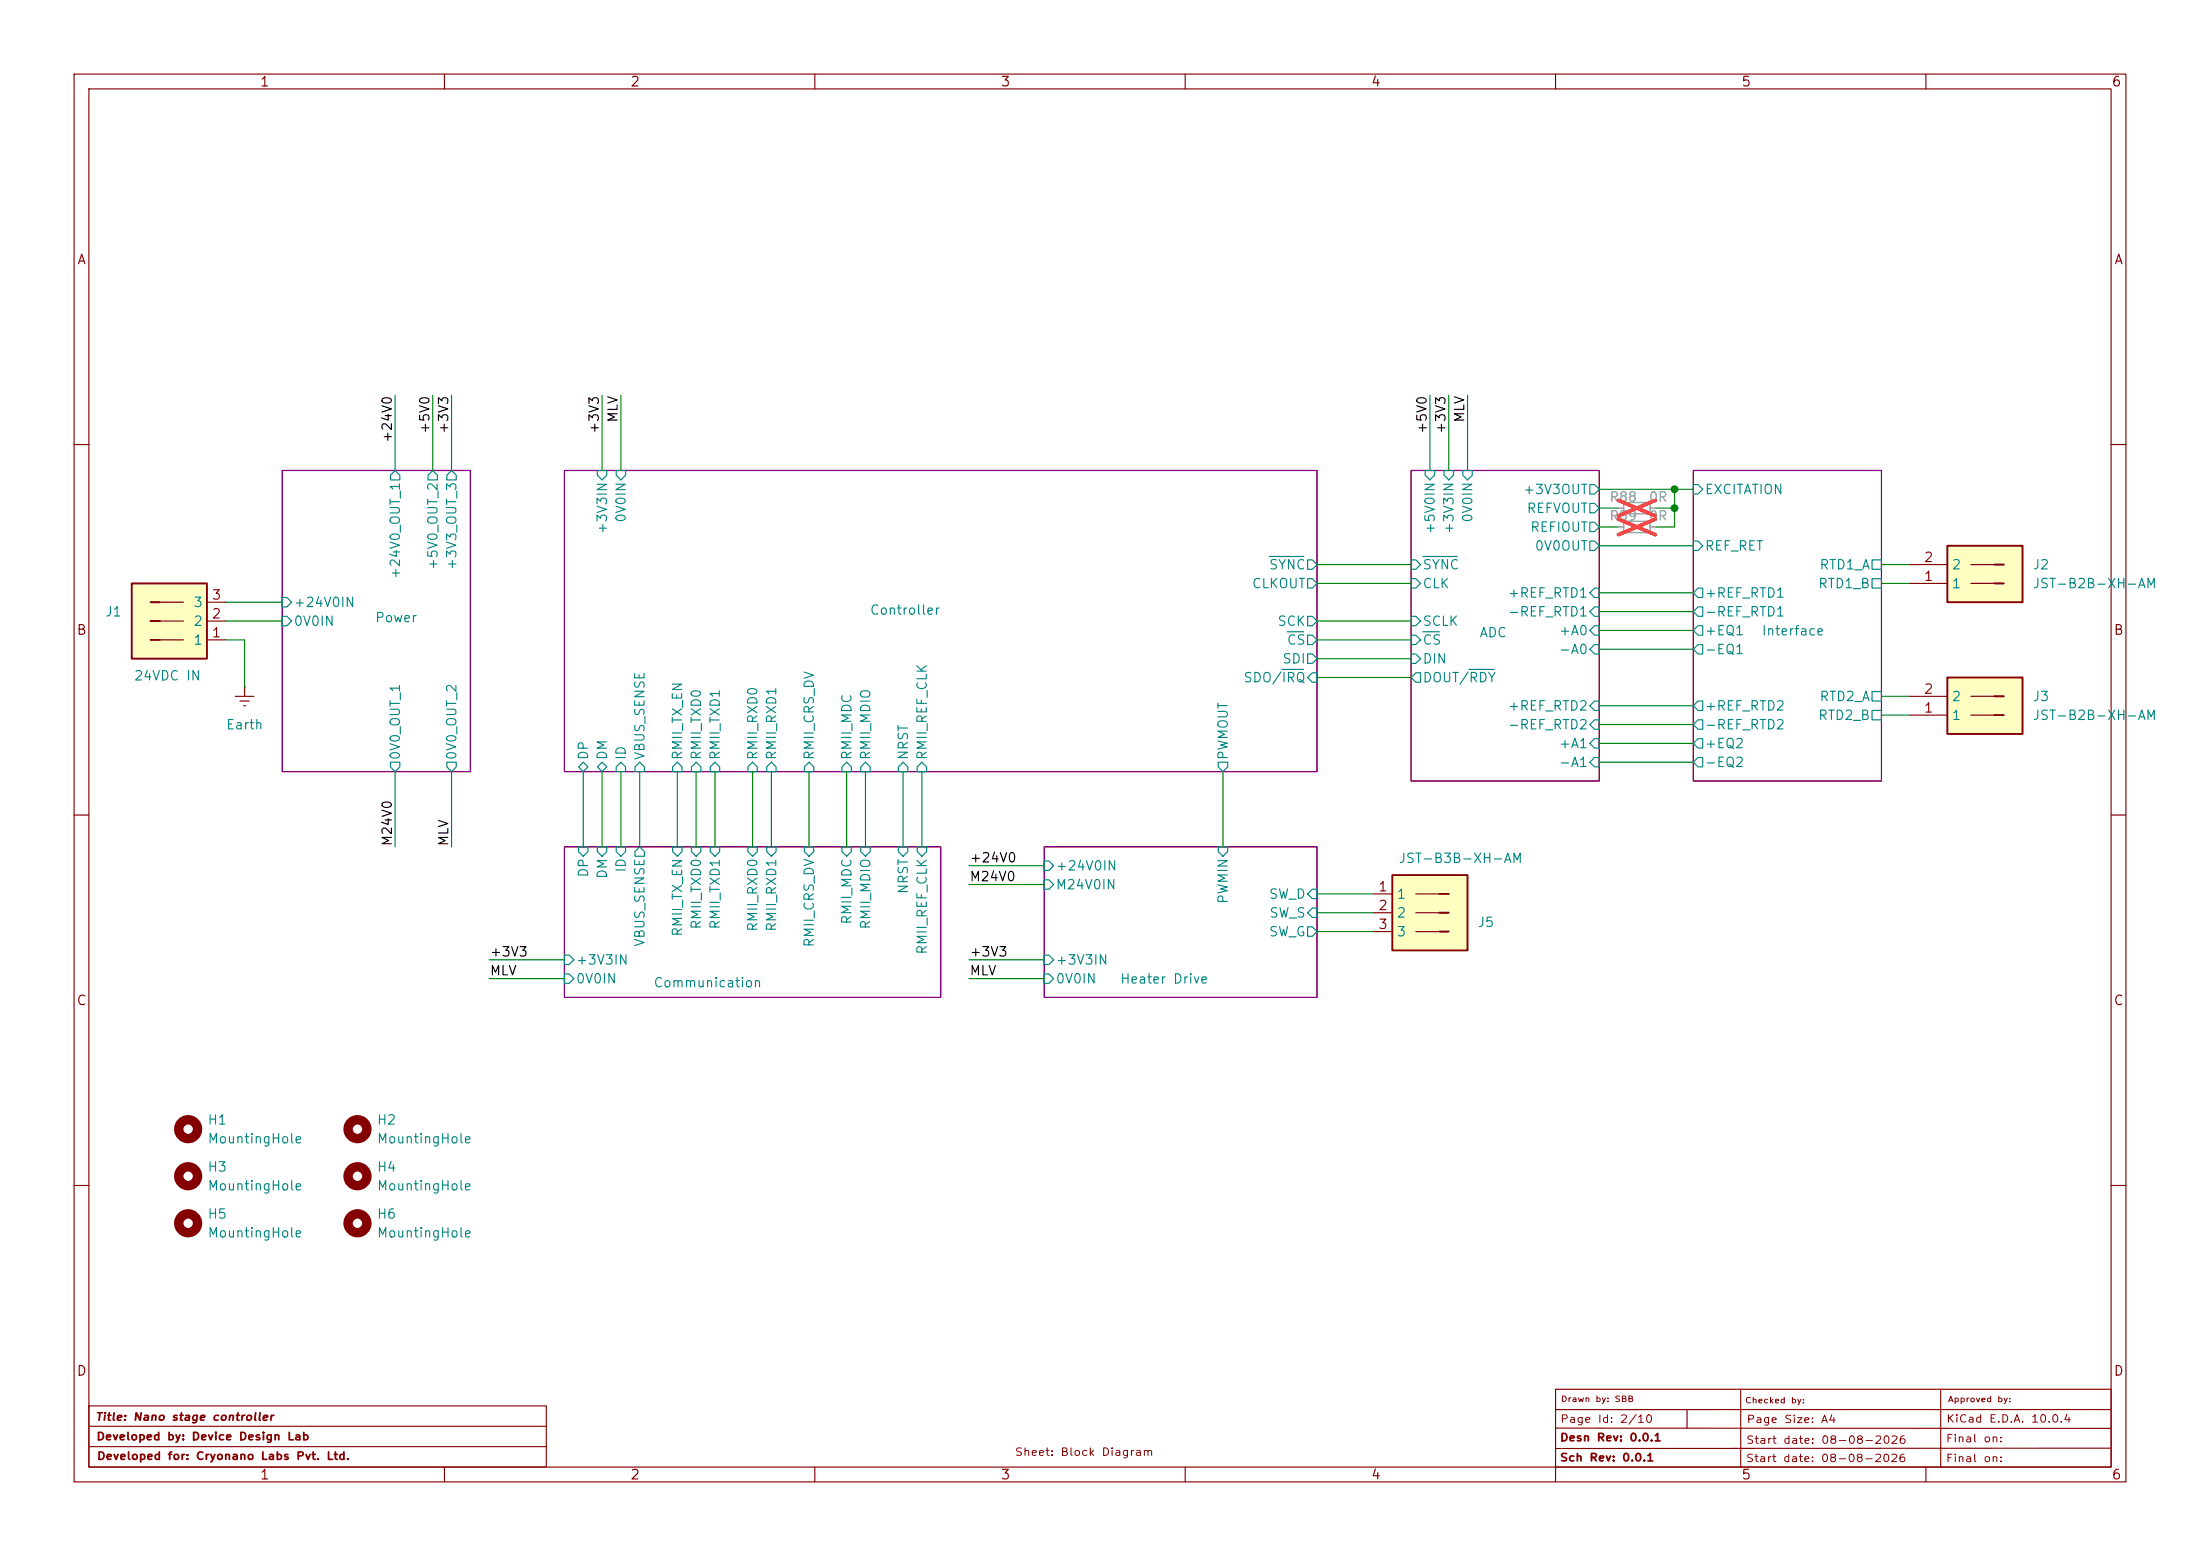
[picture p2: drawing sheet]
<svg xmlns="http://www.w3.org/2000/svg" width="297mm" height="210mm" viewBox="0 0 297 210" stroke-linecap="round" stroke-linejoin="round" font-family="sans-serif">
<g fill="none" stroke="#840000" stroke-width=".15">
<path d="M10 10h277v190h-277zM12 12h273v186h-273zM60 10v2M110 10v2M160 10v2M210 10v2M260 10v2M10 60h2M285 60h2M10 110h2M285 110h2M10 160h2"/>
<path d="M285 160h2M12 189.8h61.8v8.2h-61.8zM12 195.3h61.8M12 192.5h61.8M60 198v2M110 198v2M160 198v2M210 187.5h75v10.5h-75zM210 198v2M210 192.8h75M227.7 190.3v2.5M235 187.5v10.5"/>
<path d="M260 198v2M262 187.5v10.5M285 195.5h-75M285 190.2l-75 .1"/>
</g>
<path d="M38.1 63.5h25.4v40.6h-25.4zM76.2 63.5h101.6v40.6h-101.6zM190.5 63.5h25.4v41.9h-25.4zM228.6 63.5h25.4v41.9h-25.4zM76.2 114.3h50.8v20.3h-50.8zM141 114.3h36.8v20.3h-36.8z" fill="none" stroke="#840084" stroke-width=".15"/>
<g fill="none" stroke="#008484" stroke-width=".16">
<path d="M52.7 64.1l.6-.6 .7 .6v.7h-1.3zM58.4 63.5l.7 .6v.7h-1.3v-.7zM61 63.5l.6 .6v.7h-1.3v-.7zM80.6 63.5h1.3v.6l-.6 .7-.7-.7zM83.2 63.5h1.3v.6l-.7 .7-.6-.7zM171.3 75.1h4.7M176.5 78.1h.7l.6 .6-.6 .7h-.7zM176.5 75.6h.7l.6 .6-.6 .6h-.7zM190.5 78.1h.6l.7 .6-.7 .7h-.6zM190.5 75.6h.6l.7 .6-.7 .6h-.6zM192.1 75.1h4.6M192.4 63.5h1.3v.6l-.7 .7-.6-.7z"/>
<path d="M194.9 63.5h1.3v.6l-.6 .7-.7-.7zM197.5 63.5h1.3v.6l-.7 .7-.6-.7zM252.7 75.6h1.3v1.2h-1.3zM252.7 78.1h1.3v1.3h-1.3zM38.1 80.6h.6l.7 .7-.7 .6h-.6zM38.1 83.2h.6l.7 .6-.7 .7h-.6zM173 90.3h3M173.8 85.3h2.2M176.5 83.2h.7l.6 .6-.6 .7h-.7zM176.5 88.3h.7l.6 .6-.6 .6h-.7zM176.5 85.7h.7l.6 .7-.6 .6h-.7zM177.2 90.8h.6v1.3h-.6l-.7-.7z"/>
<path d="M190.5 88.3h.6l.7 .6-.7 .6h-.6zM190.5 83.2h.6l.7 .6-.7 .7h-.6zM190.5 85.7h.6l.7 .7-.7 .6h-.6zM191.1 90.8h.7v1.3h-.7l-.6-.7zM192.1 85.3h2.2M198.3 90.3h3.4M252.7 93.3h1.3v1.3h-1.3zM252.7 95.9h1.3v1.3h-1.3zM52.7 102.9h1.3v.6l-.7 .6-.6-.6zM60.3 102.9h1.3v.6l-.6 .6-.7-.6zM78.1 114.3h1.3v.6l-.7 .7-.6-.7zM78.1 103.5l.6-.6 .7 .6-.7 .6z"/>
<path d="M80.6 114.3h1.3v.6l-.6 .7-.7-.7zM81.3 102.9l.6 .6-.6 .6-.7-.6zM90.8 114.3h1.3v.6l-.7 .7-.6-.7zM91.4 102.9l.7 .6v.6h-1.3v-.6zM93.3 114.3h1.3v.6l-.6 .7-.7-.7zM94 102.9l.6 .6v.6h-1.3v-.6zM95.9 114.3h1.3v.6l-.7 .7-.6-.7zM96.5 102.9l.7 .6v.6h-1.3v-.6zM101 114.3h1.2v.6l-.6 .7-.6-.7zM101.6 102.9l.6 .6v.6h-1.2v-.6zM103.5 114.3h1.3v.6l-.7 .7-.6-.7zM104.1 102.9l.7 .6v.6h-1.3v-.6z"/>
<path d="M108.6 114.3h1.3v.6l-.7 .7-.6-.7zM109.2 102.9l.7 .6v.6h-1.3v-.6zM113.7 114.3h1.2v.6l-.6 .7-.6-.7zM114.3 102.9l.6 .6v.6h-1.2v-.6zM116.2 114.3h1.3v.6l-.7 .7-.6-.7zM116.8 102.9l.7 .6v.6h-1.3v-.6zM121.3 114.3h1.3v.6l-.7 .7-.6-.7zM121.9 102.9l.7 .6v.6h-1.3v-.6zM123.8 114.3h1.3v.6l-.6 .7-.7-.7zM124.5 102.9l.6 .6v.6h-1.3v-.6zM141 116.2h.6l.6 .6-.6 .7h-.6zM141 118.7h.6l.6 .7-.6 .6h-.6z"/>
<path d="M164.5 102.9h1.2v.6l-.6 .6-.6-.6zM164.5 114.3h1.2v.6l-.6 .7-.6-.7zM76.2 131.4h.6l.7 .7-.7 .6h-.6zM76.2 128.9h.6l.7 .6-.7 .7h-.6zM141 131.4h.6l.6 .7-.6 .6h-.6zM141 128.9h.6l.6 .6-.6 .7h-.6zM176.5 125.1h.7l.6 .6-.6 .7h-.7zM177.2 120h.6v1.3h-.6l-.7-.6zM177.2 122.6h.6v1.2h-.6l-.7-.6z"/>
</g>
<g fill="none" stroke="#008484" stroke-width=".15">
<path d="M214.6 65.4h.7l.6 .6-.6 .7h-.7zM214.6 73h.7l.6 .7-.6 .6h-.7zM214.6 67.9h.7l.6 .7-.6 .6h-.7zM214.6 70.5h.7l.6 .6-.6 .7h-.7zM215.3 79.4h.6v1.2h-.6l-.7-.6zM228.6 65.4h.6l.7 .6-.7 .7h-.6zM228.6 73h.6l.7 .7-.7 .6h-.6zM229.2 79.4h.7v1.2h-.7l-.6-.6zM215.3 84.5h.6v1.2h-.6l-.7-.6zM215.3 99.7h.6v1.3h-.6l-.7-.7zM215.3 87h.6v1.3h-.6l-.7-.7zM215.3 94.6h.6v1.3h-.6l-.7-.6z"/>
<path d="M215.3 81.9h.6v1.3h-.6l-.7-.6zM215.3 97.2h.6v1.2h-.6l-.7-.6zM229.2 84.5h.7v1.2h-.7l-.6-.6zM229.2 99.7h.7v1.3h-.7l-.6-.7zM229.2 87h.7v1.3h-.7l-.6-.7zM229.2 94.6h.7v1.3h-.7l-.6-.6zM229.2 81.9h.7v1.3h-.7l-.6-.6zM229.2 97.2h.7v1.2h-.7l-.6-.6zM83.2 114.3h1.3v.6l-.7 .7-.6-.7zM83.8 102.9l.7 .6v.6h-1.3v-.6zM86.4 114.3l.6 .6v.7h-1.3v-.7zM86.4 102.9l.6 .6v.6h-1.3v-.6z"/>
<path d="M215.3 102.2h.6v1.3h-.6l-.7-.6zM229.2 102.2h.7v1.3h-.7l-.6-.6z"/>
</g>
<path d="M17.8 78.7h10.1v10.2h-10.1z" fill="#ffffc2"/>
<path d="M20.3 81.3h4.5M20.3 83.8h4.5M20.3 86.4h4.5M27.9 81.3h2.6M27.9 83.8h2.6M27.9 86.4h2.6" fill="none" stroke="#840000" stroke-width=".15"/>
<path d="M17.8 78.7h10.1v10.2h-10.1zM20.3 81.3h1.3M20.3 83.8h1.3M20.3 86.4h1.3" fill="none" stroke="#840000" stroke-width=".25"/>
<g fill="none" stroke="#840000" stroke-width="1.3">
<circle cx="25.4" cy="158.7" r="1.27"/>
<circle cx="25.4" cy="152.4" r="1.27"/>
<circle cx="48.3" cy="152.4" r="1.27"/>
<circle cx="48.3" cy="158.7" r="1.27"/>
<circle cx="25.4" cy="165.1" r="1.27"/>
<circle cx="48.3" cy="165.1" r="1.27"/>
</g>
<path d="M262.9 73.7h10.1v7.6h-10.1z" fill="#ffffc2"/>
<path d="M257.8 76.2h5.1M257.8 78.7h5.1M266.1 76.2h4.4M266.1 78.7h4.4" fill="none" stroke="#840000" stroke-width=".15"/>
<path d="M262.9 73.7h10.1v7.6h-10.1zM269.2 76.2h1.3M269.2 78.7h1.3" fill="none" stroke="#840000" stroke-width=".25"/>
<path d="M188 118.1h10.1v10.2h-10.1z" fill="#ffffc2"/>
<path d="M185.4 125.7h2.6M185.4 123.2h2.6M185.4 120.7h2.6M191.1 125.7h4.5M191.1 123.2h4.5M191.1 120.7h4.5" fill="none" stroke="#840000" stroke-width=".15"/>
<path d="M188 118.1h10.1v10.2h-10.1zM194.3 125.7h1.3M194.3 123.2h1.3M194.3 120.7h1.3" fill="none" stroke="#840000" stroke-width=".25"/>
<path d="M262.9 91.4h10.1v7.7h-10.1z" fill="#ffffc2"/>
<path d="M31.7 94h2.6M32.4 94.6h1.3M32.9 95.3h.2M33 92.7h.1M33 92.7v1.3M257.8 94h5.1M257.8 96.5h5.1M266.1 94h4.4M266.1 96.5h4.4" fill="none" stroke="#840000" stroke-width=".15"/>
<path d="M262.9 91.4h10.1v7.7h-10.1zM269.2 94h1.3M269.2 96.5h1.3" fill="none" stroke="#840000" stroke-width=".25"/>
<path d="M219.2 67.8h3.6v1.5h-3.6zM219.2 70.4h3.6v1.5h-3.6z" fill="none" stroke="#a1a1a1" stroke-width=".2"/>
<path d="M218.4 68.6h.8M218.4 71.1h.8M222.8 68.6h.7M222.8 71.1h.7" fill="none" stroke="#a1a1a1" stroke-width=".15"/>
<path d="M218.5 67.5l5 2.1M218.5 70.1l5 2.1M223.5 67.5l-5 2.1M223.5 70.1l-5 2.1" fill="none" stroke="#ff2626" stroke-width=".46"/>
<g fill="none" stroke="#008400" stroke-width=".15">
<path d="M53.3 53.3v10.2M58.4 53.3v10.2M61 53.3v10.2M81.3 53.3v10.2M83.8 53.3v10.2M193 53.3v10.2M195.6 53.3v10.2M198.1 53.3v10.2M177.8 78.7h12.7M177.8 76.2h12.7M215.9 68.6h2.5M215.9 66h12.7"/>
<path d="M215.9 73.7h12.7M215.9 71.1h2.5M223.5 68.6h2.6M226.1 66v5.1h-2.6M254 78.7h3.8M254 76.2h3.8M30.5 83.8h7.6M30.5 81.3h7.6M30.5 86.4h2.5v6.3M177.8 83.8h12.7M177.8 86.4h12.7M177.8 91.4h12.7"/>
<path d="M177.8 88.9h12.7M215.9 85.1h12.7M215.9 82.6h12.7M215.9 87.6h12.7M215.9 80h12.7M215.9 97.8h12.7M215.9 95.3h12.7M254 94h3.8M254 96.5h3.8M53.3 104.1v10.2M61 104.1v10.2M78.7 104.1v10.2"/>
<path d="M81.3 104.1v10.2M83.8 104.1v10.2M86.4 104.1v10.2M91.4 104.1v10.2M94 104.1v10.2M96.5 104.1v10.2M101.6 104.1v10.2M104.1 104.1v10.2M109.2 104.1v10.2M114.3 104.1v10.2M116.8 104.1v10.2M121.9 104.1v10.2"/>
<path d="M124.5 104.1v10.2M130.8 119.4h10.2M130.8 116.8h10.2M165.1 104.1v10.2M215.9 102.9h12.7M215.9 100.3h12.7M66 132.1h10.2M66 129.5h10.2M130.8 132.1h10.2M130.8 129.5h10.2M177.8 125.7h7.6M177.8 123.2h7.6"/>
<path d="M177.8 120.7h7.6"/>
</g>
<g fill="#008400" stroke="#008400" stroke-width=".14">
<circle cx="226.1" cy="66" r=".46"/>
<circle cx="226.1" cy="68.6" r=".46"/>
</g>
<g font-size="1.3" fill="#840000">
<text x="35" y="12">1</text>
<text x="85" y="12">2</text>
<text x="135" y="12">3</text>
<text x="185" y="12">4</text>
<text x="235" y="12">5</text>
<text x="285" y="12">6</text>
<text x="10.3" y="36">A</text>
<text x="285.3" y="36">A</text>
<text x="259.6" y="76.2">2</text>
<text x="28.5" y="83.8">2</text>
<text x="28.5" y="81.3">3</text>
<text x="259.6" y="78.7">1</text>
<text x="10.3" y="86">B</text>
<text x="28.5" y="86.3">1</text>
<text x="285.3" y="86">B</text>
<text x="259.6" y="94">2</text>
<text x="259.6" y="96.5">1</text>
<text x="186" y="120.6">1</text>
<text x="186" y="123.2">2</text>
<text x="186" y="125.7">3</text>
<text x="10.3" y="136">C</text>
<text x="285.3" y="136">C</text>
<text x="10.3" y="186">D</text>
<text x="285.3" y="186">D</text>
<text x="35" y="200">1</text>
<text x="85" y="200">2</text>
<text x="135" y="200">3</text>
<text x="185" y="200">4</text>
<text x="235" y="200">5</text>
<text x="285" y="200">6</text>
</g>
<g font-size="1.3">
<text x="53.2" y="59.9" transform="rotate(-90 53.2 59.9)">+24V0</text>
<text x="58.3" y="58.6" transform="rotate(-90 58.3 58.6)">+5V0</text>
<text x="60.8" y="58.6" transform="rotate(-90 60.8 58.6)">+3V3</text>
<text x="81.2" y="58.6" transform="rotate(-90 81.2 58.6)">+3V3</text>
<text x="83.7" y="57.1" transform="rotate(-90 83.7 57.1)">MLV</text>
<text x="192.9" y="58.6" transform="rotate(-90 192.9 58.6)">+5V0</text>
<text x="195.5" y="58.6" transform="rotate(-90 195.5 58.6)">+3V3</text>
<text x="198" y="57.1" transform="rotate(-90 198 57.1)">MLV</text>
<text x="53.2" y="114.3" transform="rotate(-90 53.2 114.3)">M24V0</text>
<text x="60.8" y="114.3" transform="rotate(-90 60.8 114.3)">MLV</text>
<text x="130.8" y="119.3">M24V0</text>
<text x="130.8" y="116.7">+24V0</text>
<text x="66" y="129.4">+3V3</text>
<text x="66" y="132">MLV</text>
<text x="130.8" y="132">MLV</text>
<text x="130.8" y="129.4">+3V3</text>
</g>
<g font-size="1.3" fill="#008484">
<text x="84.8" y="70.6" transform="rotate(-90 84.8 70.6)">0V0IN</text>
<text x="199.1" y="70.6" transform="rotate(-90 199.1 70.6)">0V0IN</text>
<text x="205.5" y="67">+3V3OUT</text>
<text x="206" y="69.6">REFVOUT</text>
<text x="230.1" y="67">EXCITATION</text>
<text x="59.4" y="77" transform="rotate(-90 59.4 77)">+5V0_OUT_2</text>
<text x="61.9" y="77" transform="rotate(-90 61.9 77)">+3V3_OUT_3</text>
<text x="82.3" y="72.2" transform="rotate(-90 82.3 72.2)">+3V3IN</text>
<text x="171.2" y="77.2">SYNC</text>
<text x="192" y="77.2">SYNC</text>
<text x="194" y="72.2" transform="rotate(-90 194 72.2)">+5V0IN</text>
<text x="196.6" y="72.2" transform="rotate(-90 196.6 72.2)">+3V3IN</text>
<text x="206.5" y="72.1">REFIOUT</text>
<text x="207.1" y="74.6">0V0OUT</text>
<text x="230.1" y="74.6">REF_RET</text>
<text x="245.5" y="77.2">RTD1_A</text>
<text x="263.4" y="77.2">2</text>
<text x="274.3" y="77.2">J2</text>
<text x="14.1" y="83.5">J1</text>
<text x="26" y="82.3">3</text>
<text x="39.6" y="82.3">+24V0IN</text>
<text x="54.3" y="78.2" transform="rotate(-90 54.3 78.2)">+24V0_OUT_1</text>
<text x="117.3" y="83.3">Controller</text>
<text x="168.9" y="79.7">CLKOUT</text>
<text x="192" y="79.7">CLK</text>
<text x="203.5" y="81">+REF_RTD1</text>
<text x="203.5" y="83.5">-REF_RTD1</text>
<text x="230.1" y="81">+REF_RTD1</text>
<text x="230.1" y="83.5">-REF_RTD1</text>
<text x="245.4" y="79.7">RTD1_B</text>
<text x="263.4" y="79.7">1</text>
<text x="274.3" y="79.7">JST-B2B-XH-AM</text>
<text x="26" y="87.3">1</text>
<text x="26" y="84.8">2</text>
<text x="39.6" y="84.8">0V0IN</text>
<text x="50.5" y="84.3">Power</text>
<text x="172.4" y="84.8">SCK</text>
<text x="173" y="89.9">SDI</text>
<text x="173.6" y="87.3">CS</text>
<text x="192" y="89.9">DIN</text>
<text x="192" y="84.8">SCLK</text>
<text x="192" y="87.3">CS</text>
<text x="199.6" y="86.3">ADC</text>
<text x="210.4" y="86.1">+A0</text>
<text x="210.4" y="88.6">-A0</text>
<text x="230.1" y="86.1">+EQ1</text>
<text x="230.1" y="88.6">-EQ1</text>
<text x="237.7" y="86.1">Interface</text>
<text x="18" y="92.2">24VDC IN</text>
<text x="167.8" y="92.4">SDO/IRQ</text>
<text x="192" y="92.4">DOUT/RDY</text>
<text x="245.5" y="95">RTD2_A</text>
<text x="263.4" y="95">2</text>
<text x="274.3" y="95">J3</text>
<text x="30.4" y="98.8">Earth</text>
<text x="203.5" y="96.2">+REF_RTD2</text>
<text x="203.5" y="98.8">-REF_RTD2</text>
<text x="210.4" y="101.3">+A1</text>
<text x="230.1" y="101.3">+EQ2</text>
<text x="230.1" y="96.2">+REF_RTD2</text>
<text x="230.1" y="98.8">-REF_RTD2</text>
<text x="245.4" y="97.5">RTD2_B</text>
<text x="263.4" y="97.5">1</text>
<text x="274.3" y="97.5">JST-B2B-XH-AM</text>
<text x="54.3" y="102.7" transform="rotate(-90 54.3 102.7)">0V0_OUT_1</text>
<text x="61.9" y="102.7" transform="rotate(-90 61.9 102.7)">0V0_OUT_2</text>
<text x="79.7" y="102.7" transform="rotate(-90 79.7 102.7)">DP</text>
<text x="82.3" y="102.7" transform="rotate(-90 82.3 102.7)">DM</text>
<text x="84.8" y="102.7" transform="rotate(-90 84.8 102.7)">ID</text>
<text x="87.3" y="102.7" transform="rotate(-90 87.3 102.7)">VBUS_SENSE</text>
<text x="92.4" y="102.7" transform="rotate(-90 92.4 102.7)">RMII_TX_EN</text>
<text x="95" y="102.7" transform="rotate(-90 95 102.7)">RMII_TXD0</text>
<text x="97.5" y="102.7" transform="rotate(-90 97.5 102.7)">RMII_TXD1</text>
<text x="102.6" y="102.7" transform="rotate(-90 102.6 102.7)">RMII_RXD0</text>
<text x="105.1" y="102.7" transform="rotate(-90 105.1 102.7)">RMII_RXD1</text>
<text x="110.2" y="102.7" transform="rotate(-90 110.2 102.7)">RMII_CRS_DV</text>
<text x="115.3" y="102.7" transform="rotate(-90 115.3 102.7)">RMII_MDC</text>
<text x="117.8" y="102.7" transform="rotate(-90 117.8 102.7)">RMII_MDIO</text>
<text x="122.9" y="102.7" transform="rotate(-90 122.9 102.7)">NRST</text>
<text x="125.4" y="102.7" transform="rotate(-90 125.4 102.7)">RMII_REF_CLK</text>
<text x="166.1" y="102.7" transform="rotate(-90 166.1 102.7)">PWMOUT</text>
<text x="210.4" y="103.8">-A1</text>
<text x="230.1" y="103.8">-EQ2</text>
<text x="79.7" y="118.5" transform="rotate(-90 79.7 118.5)">DP</text>
<text x="82.3" y="118.7" transform="rotate(-90 82.3 118.7)">DM</text>
<text x="84.8" y="117.8" transform="rotate(-90 84.8 117.8)">ID</text>
<text x="142.4" y="117.8">+24V0IN</text>
<text x="188.7" y="116.8">JST-B3B-XH-AM</text>
<text x="95" y="125.5" transform="rotate(-90 95 125.5)">RMII_TXD0</text>
<text x="97.5" y="125.5" transform="rotate(-90 97.5 125.5)">RMII_TXD1</text>
<text x="102.6" y="125.8" transform="rotate(-90 102.6 125.8)">RMII_RXD0</text>
<text x="105.1" y="125.8" transform="rotate(-90 105.1 125.8)">RMII_RXD1</text>
<text x="115.3" y="124.9" transform="rotate(-90 115.3 124.9)">RMII_MDC</text>
<text x="117.8" y="125.5" transform="rotate(-90 117.8 125.5)">RMII_MDIO</text>
<text x="122.9" y="120.8" transform="rotate(-90 122.9 120.8)">NRST</text>
<text x="142.4" y="120.4">M24V0IN</text>
<text x="166.1" y="122.1" transform="rotate(-90 166.1 122.1)">PWMIN</text>
<text x="171.2" y="121.6">SW_D</text>
<text x="171.3" y="124.2">SW_S</text>
<text x="188.5" y="121.6">1</text>
<text x="188.5" y="124.2">2</text>
<text x="199.4" y="125.4">J5</text>
<text x="77.7" y="130.5">+3V3IN</text>
<text x="87.3" y="127.9" transform="rotate(-90 87.3 127.9)">VBUS_SENSE</text>
<text x="92.4" y="126.5" transform="rotate(-90 92.4 126.5)">RMII_TX_EN</text>
<text x="110.2" y="128" transform="rotate(-90 110.2 128)">RMII_CRS_DV</text>
<text x="125.4" y="128.9" transform="rotate(-90 125.4 128.9)">RMII_REF_CLK</text>
<text x="142.4" y="130.5">+3V3IN</text>
<text x="171.2" y="126.7">SW_G</text>
<text x="188.5" y="126.7">3</text>
<text x="77.7" y="133.1">0V0IN</text>
<text x="88.1" y="133.6">Communication</text>
<text x="142.4" y="133.1">0V0IN</text>
<text x="151.1" y="133.1">Heater Drive</text>
<text x="27.9" y="152.1">H1</text>
<text x="27.9" y="154.6">MountingHole</text>
<text x="50.8" y="152.1">H2</text>
<text x="50.8" y="154.6">MountingHole</text>
<text x="27.9" y="158.5">H3</text>
<text x="27.9" y="161">MountingHole</text>
<text x="50.8" y="158.5">H4</text>
<text x="50.8" y="161">MountingHole</text>
<text x="27.9" y="164.8">H5</text>
<text x="27.9" y="167.3">MountingHole</text>
<text x="50.8" y="164.8">H6</text>
<text x="50.8" y="167.3">MountingHole</text>
</g>
<g font-size="1.3" fill="#a1a1a1">
<text x="217.2" y="68">R88</text>
<text x="217.2" y="70.6">R89</text>
<text x="222.5" y="68">0R</text>
<text x="222.5" y="70.6">0R</text>
</g>
<g font-size="1" fill="#840000">
<text x="12.8" y="192">Title: Nano stage controller</text>
<text x="12.9" y="194.6">Developed by: Device Design Lab</text>
<text x="13" y="197.3">Developed for: Cryonano Labs Pvt. Ltd.</text>
<text x="136.9" y="196.7">Sheet: Block Diagram</text>
<text x="210.5" y="197.5">Sch Rev: 0.0.1</text>
<text x="210.5" y="194.8">Desn Rev: 0.0.1</text>
<text x="210.5" y="192.3">Page Id: 2/10</text>
<text x="235.6" y="197.6">Start date: 08-08-2026</text>
<text x="235.6" y="195.1">Start date: 08-08-2026</text>
<text x="235.7" y="192.3">Page Size: A4</text>
<text x="262.6" y="194.9">Final on:</text>
<text x="262.6" y="197.6">Final on:</text>
<text x="262.7" y="192.3">KiCad E.D.A. 10.0.4</text>
</g>
<g font-size=".8" fill="#840000">
<text x="210.6" y="189.4">Drawn</text>
<text x="215.3" y="189.4">by:</text>
<text x="217.9" y="189.4">SBB</text>
<text x="235.5" y="189.6">Checked</text>
<text x="241.7" y="189.6">by:</text>
<text x="262.9" y="189.4">Approved</text>
<text x="269.5" y="189.4">by:</text>
</g>
</svg>
